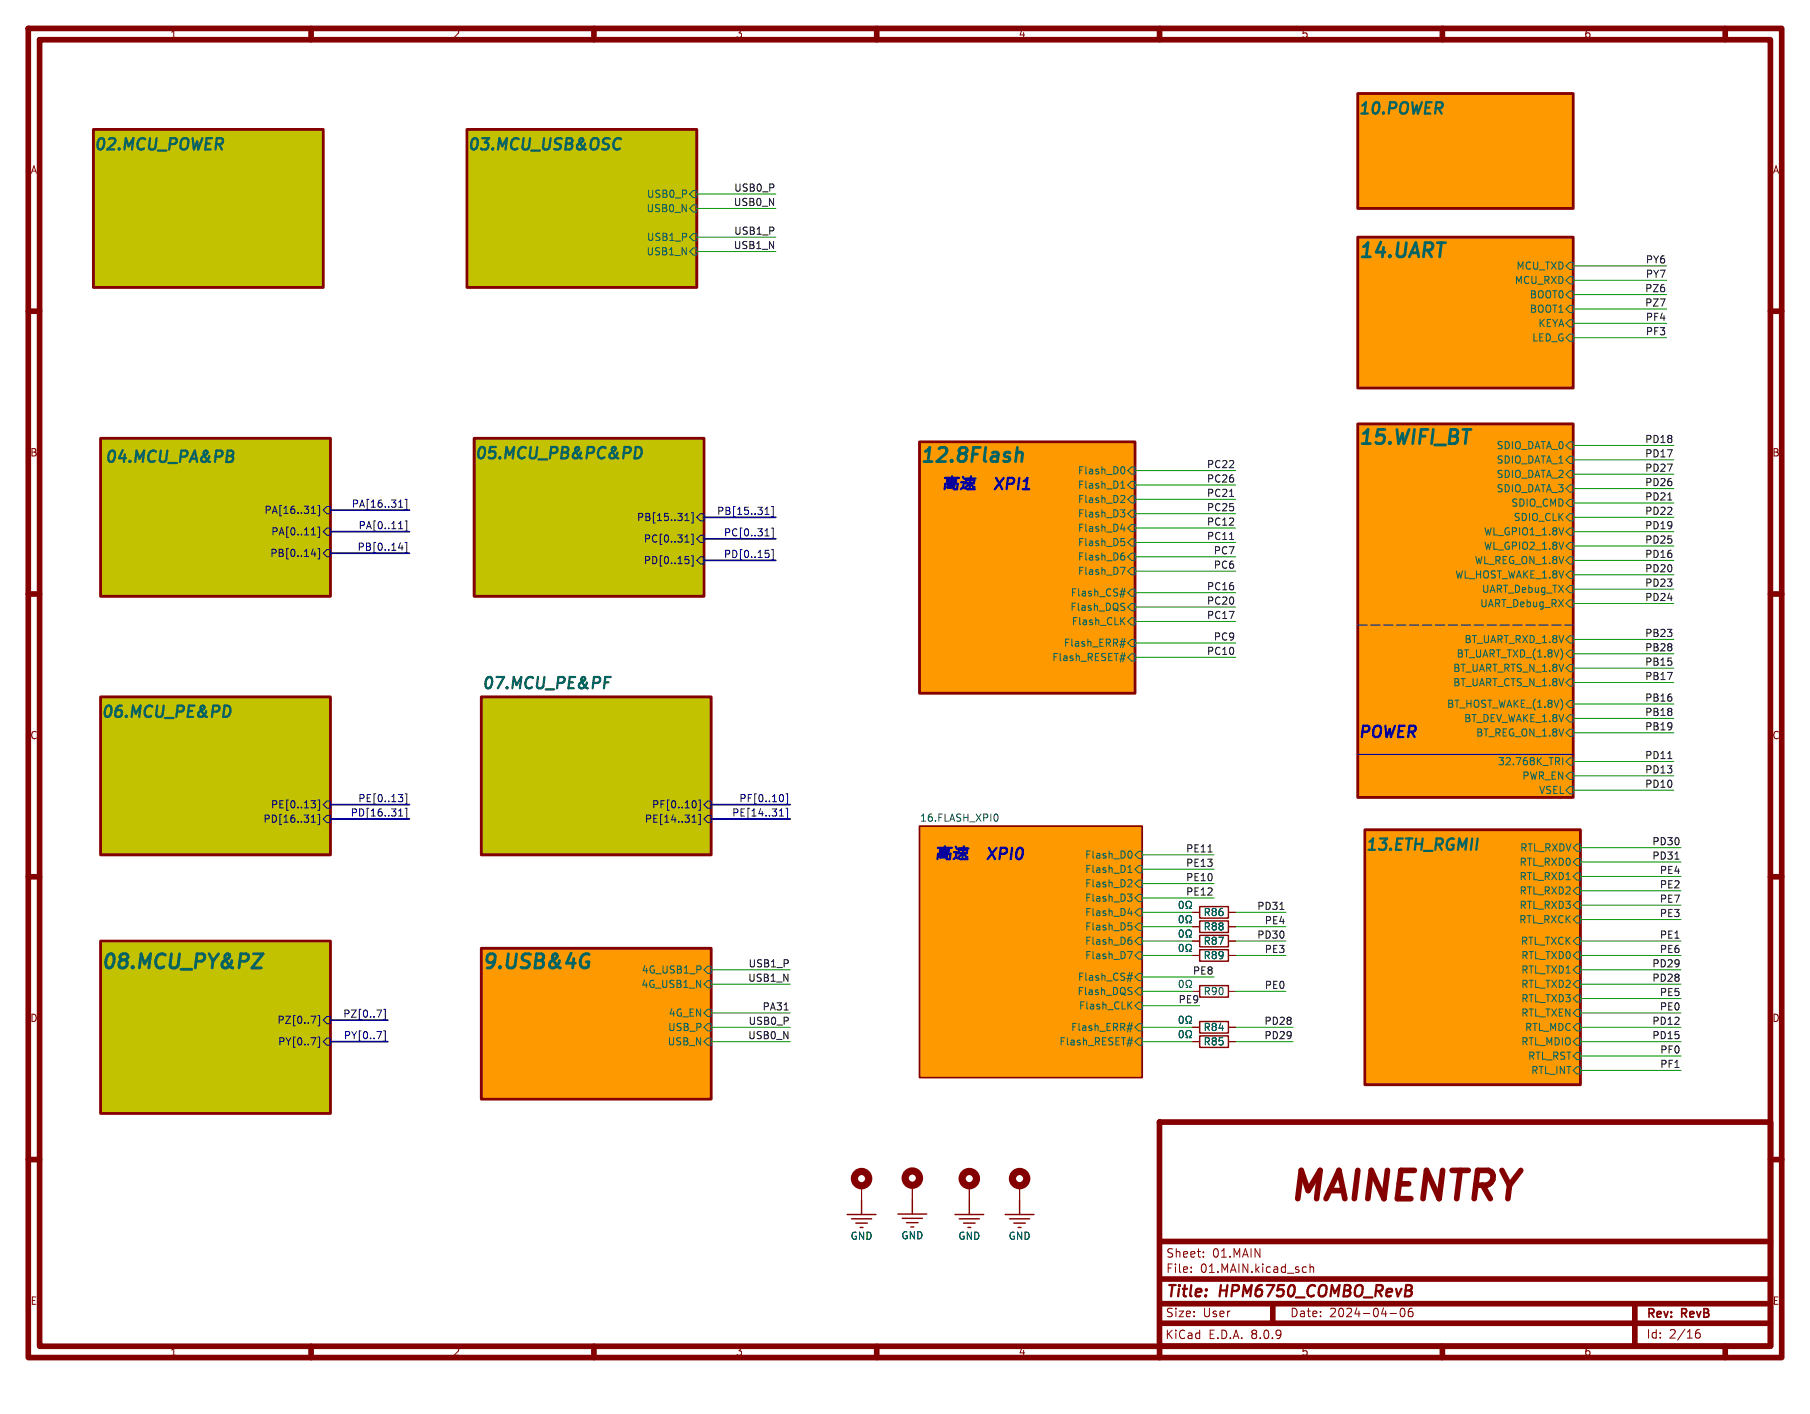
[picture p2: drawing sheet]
<svg xmlns="http://www.w3.org/2000/svg" width="320mm" height="250mm" viewBox="0 0 320 250" stroke-linecap="round" stroke-linejoin="round" font-family="sans-serif">
<g fill="none" stroke="#840000" stroke-width="1">
<path d="M5 5h310v235h-310zM7 7h306v231h-306zM55 5v2M105 5v2M155 5v2M205 5v2M255 5v2M305 5v2M5 55h2M313 55h2M5 105h2M313 105h2"/>
<path d="M5 155h2M313 155h2M205 198.4h108v39.6h-108zM5 205h2M205 219.5h108M313 205h2M55 238v2M105 238v2M155 238v2M205 238v2M205 234h108M205 230.5h108"/>
<path d="M205 226.1h108M225 231v3M255 238v2M289 231v6.5M305 238v2"/>
</g>
<g fill="none" stroke="#840000" stroke-width=".18">
<path d="M210.8 166.4h1.3M210.8 163.9h1.3M210.8 161.3h1.3M210.8 168.9h1.3M210.8 175.3h1.3M217.2 166.4h1.2M217.2 163.9h1.2M217.2 161.3h1.2M217.2 168.9h1.2M217.2 175.3h1.2M210.8 184.2h1.3M210.8 181.6h1.3"/>
<path d="M217.2 184.2h1.2M217.2 181.6h1.2M152.3 209.7v2.5M161.3 209.6v2.5M171.4 209.7v2.5M180.3 209.7v2.5M210.6 224.8v.2M210.6 224.1v.1M212.7 222.1v.2M212.7 221.4v.1M230.5 224l.5 .1M231 224.9l-.5 .1"/>
<path d="M231.6 224.1l.2-.1 .4 .1v.9M231.6 223.5v1.5M245.7 232.2h1.2M247.7 231.5l.2-.2a.81 .81 0 0 1 .6 .6 .81 .81 0 0 1-.3 .8l-.2 .1a.81 .81 0 0 1-.3-1.3zM249.7 231.3a.59 .59 0 0 0-.7 .7v.5l.1 .2 .4 .1 .2-.1 .1-.5-.1-.2-.5-.1-.2 .3M299.7 235.9l.3-.2h.4l.2 .2v.4l-.3 .3-.4-.1-.2-.2M300.4 235.1a.59 .59 0 0 0-.7 .6"/>
</g>
<g fill="#c2c200" stroke="#c2c200" stroke-width=".18">
<path d="M85.1 123.2h40.6v28h-40.6z"/>
<path d="M17.8 123.2h40.6v28h-40.6z"/>
<path d="M16.5 22.9h40.6v27.9h-40.6z"/>
<path d="M82.5 22.9h40.7v27.9h-40.7z"/>
<path d="M17.8 77.5h40.6v27.9h-40.6z"/>
<path d="M83.8 77.5h40.7v27.9h-40.7z"/>
<path d="M17.8 166.4h40.6v30.5h-40.6z"/>
</g>
<g fill="#f90" stroke="#f90" stroke-width=".18">
<path d="M241.3 146.7h38.1v45.1h-38.1z"/>
<path d="M240 41.9h38.1v26.7h-38.1z"/>
<path d="M240 16.5h38.1v20.4h-38.1z"/>
<path d="M162.6 78.1h38.1v44.5h-38.1z"/>
<path d="M85.1 167.7h40.6v26.6h-40.6z"/>
<path d="M162.6 146.1h39.3v44.4h-39.3z"/>
<path d="M240 75h38.1v66h-38.1z"/>
</g>
<g fill="none" stroke="#840000" stroke-width=".5">
<path d="M240 16.5h38.1v20.4h-38.1zM16.5 22.9h40.6v27.9h-40.6zM82.5 22.9h40.7v27.9h-40.7zM240 41.9h38.1v26.7h-38.1zM17.8 77.5h40.6v27.9h-40.6zM83.8 77.5h40.7v27.9h-40.7zM162.6 78.1h38.1v44.5h-38.1zM240 75h38.1v66h-38.1zM17.8 123.2h40.6v28h-40.6zM85.1 123.2h40.6v28h-40.6zM241.3 146.7h38.1v45.1h-38.1zM17.8 166.4h40.6v30.5h-40.6z"/>
<path d="M85.1 167.7h40.6v26.6h-40.6z"/>
</g>
<g fill="none" stroke="#000084" stroke-width=".18">
<path d="M55 90.8h.8M55 94.6h.8M55 98h.8M55.6 97.5v.9M56.2 89.4h.3v1.8h-.3M56.2 93.2h.3v1.8h-.3M56.2 97h.3v1.8h-.3M57.8 89.6h.6v1.2h-.6l-.7-.6zM57.8 93.4h.6v1.2h-.6l-.7-.6zM57.8 97.2h.6v1.3h-.6l-.7-.7zM70.5 93.5h.7M70.5 96.9h.8"/>
<path d="M70.5 89.7h.7M71.1 96.5v.8M71.6 88.3h.3v1.8h-.3M71.6 92.1h.3v1.8h-.3M71.6 95.9h.3v1.8h-.3M121.1 95.9h.7M121.1 92h.7M121.1 98.4h.7M121.2 91.1l.2-.3v1.2M121.6 98.9l.2 .2v.3l-.2 .3M122.2 94.5h.3v1.8h-.3M122.2 90.7h.3v1.8h-.3"/>
<path d="M122.2 98.3h.3v1.8h-.3M123.8 94.6h.7v1.3h-.7l-.6-.6zM123.8 98.5h.7v1.2h-.7l-.6-.6zM123.8 90.8h.7v1.3h-.7l-.6-.6zM135.2 91h.8M135.2 94.8h.8M135.3 97.3h.6M135.4 90l.2-.3v1.3M135.7 97.8l.3 .2v.3l-.3 .3M136.4 89.6h.3v1.8h-.3M136.4 93.4h.3v1.8h-.3M136.4 97.2h.3v1.8h-.3"/>
<path d="M55 141.6h.8l-.5 .5M55 145.4h.8M55.3 144.3l.1-.2v1.3M55.5 142.1l.3 .2v.3l-.3 .2M56.2 141.5h.3v1.8h-.3M56.2 144h.3v1.8h-.3M57.8 141.6h.6v1.3h-.6l-.7-.6zM57.8 144.2h.6v1.2h-.6l-.7-.6zM70.4 140.5h.8l-.4 .5M70.5 144.3h.7M70.7 143.2l.1-.2v1.3M71 141l.2 .2v.3l-.2 .3"/>
<path d="M71.6 140.4h.3v1.8h-.3M71.6 142.9h.3v1.8h-.3M122.4 145.4h.7M122.6 144.3l.1-.2v1.3M122.8 141.6a.79 .79 0 0 1 0 1.2M123.5 141.5h.3v1.8h-.3M123.5 144h.3v1.8h-.3M125.1 141.6h.6v1.3h-.6l-.6-.6zM125.1 144.2h.6v1.2h-.6l-.6-.6zM137.8 144.3h.7M138 143.2l.1-.2v1.3M138.2 140.5a.79 .79 0 0 1 0 1.3"/>
<path d="M138.9 140.4h.3v1.8h-.3M138.9 142.9h.3v1.8h-.3M55 179.7h.8l-.5 1.2M56.2 179.6h.3v1.8h-.3M57.8 179.7h.6v1.3h-.6l-.7-.6zM66.6 178.6h.9l-.6 1.3M67.8 178.5h.3v1.8h-.3M56.2 183.4h.3v1.8h-.3M57.8 183.5h.6v1.3h-.6l-.7-.6zM67.8 182.3h.3v1.8h-.3"/>
</g>
<path d="M109.2 24.4l.6 .2M109.6 26.2l-.4 .2M40.9 79.7a.46 .46 0 0 1 .4 .4 .46 .46 0 0 1-.3 .4M112.4 79h.5a1.08 1.08 0 0 1 .5 1.1 1.08 1.08 0 0 1-.8 .9h-.4zM40.8 80.6l.3 .1a.54 .54 0 0 1-.1 .9M107 119.7h1M40.2 124.8a1.11 1.11 0 0 1 0 1.9M106.9 120.7h.7" fill="none" stroke="#006464" stroke-width=".4"/>
<g fill="none" stroke="#006464" stroke-width=".18">
<path d="M121.9 36.9l.7-.7h.6v1.3h-.6zM122.6 33.7h.6v1.3h-.6l-.7-.7zM121.9 41.9l.7-.6h.6v1.3h-.6zM122.6 43.8h.6v1.3h-.6l-.7-.6zM277.5 46.4h.6v1.3h-.6l-.6-.7zM277.5 48.9h.6v1.3h-.6l-.6-.6zM277.5 59.1h.6v1.3h-.6l-.6-.7zM277.5 56.5h.6v1.3h-.6l-.6-.6zM277.5 54h.6v1.3h-.6l-.6-.7zM277.5 51.5h.6v1.2h-.6l-.6-.6zM277.5 78.1h.6v1.3h-.6l-.6-.6zM198.1 90.1h.8l-.5 .5 .4 .1 .1 .5-.3 .2h-.3"/>
<path d="M198.1 86.3h.8M198.1 93.5h.8M198.2 95.2h.6M198.3 85.4l.2-.3v1.2M198.3 87.6l.4 .1 .2 .3-.8 .9h.8M198.3 95.7h.3l.3 .2-.2 .5-.4 .1M198.4 98.2h.2l.3 .3-.1 .4-.4 .1M198.5 97.8h.2M198.6 82.5a.79 .79 0 0 1 0 1.3M198.7 93.1v.8M200 85.1h.7v1.3h-.7l-.6-.6zM200 90.2h.7v1.3h-.7l-.6-.7z"/>
<path d="M200 87.7h.7v1.2h-.7l-.6-.6zM200 82.6h.7v1.2h-.7l-.6-.6zM200 92.7h.7v1.3h-.7l-.6-.6zM200 97.8h.7v1.3h-.7l-.6-.6zM200 95.3h.7v1.2h-.7l-.6-.6zM277.5 90.8h.6v1.3h-.6l-.6-.6zM277.5 80.7h.6v1.2h-.6l-.6-.6zM277.5 83.2h.6v1.3h-.6l-.6-.7zM277.5 88.3h.6v1.3h-.6l-.6-.7zM277.5 85.8h.6v1.2h-.6l-.6-.6zM277.5 98.5h.6v1.2h-.6l-.6-.6zM277.5 93.4h.6v1.2h-.6l-.6-.6z"/>
<path d="M277.5 95.9h.6v1.3h-.6l-.6-.7zM198 105.1h.9M198 114h.9M198 116.5h.9M198.1 100.3h.8l-.5 1.3M198.1 104.5h.9M198.1 113.4h.9M198.1 116h.9M198.3 109.7l.6 .8M198.7 106.6l.2 .1M198.8 107.4v.4M198.9 104l-.4 1.6"/>
<path d="M198.9 109.2l-.8 .7M198.9 112.9l-.4 1.6M198.9 115.4l-.4 1.7M200 100.4h.7v1.2h-.7l-.6-.6zM200 104.2h.7v1.2h-.7l-.6-.6zM200 106.7h.7v1.3h-.7l-.6-.7zM200 109.2h.7v1.3h-.7l-.6-.6zM200 113.1h.7v1.2h-.7l-.6-.6zM200 115.6h.7v1.3h-.7l-.6-.7zM277.5 101h.6v1.3h-.6l-.6-.7zM277.5 117.5h.6v1.3h-.6l-.6-.7zM277.5 112.4h.6v1.3h-.6l-.6-.6z"/>
<path d="M277.5 115h.6v1.2h-.6l-.6-.6zM277.5 103.5h.6v1.3h-.6l-.6-.6zM277.5 106.1h.6v1.2h-.6l-.6-.6zM275.3 134.6l.4 .6M275.6 134l.1 .2-.1 .4M276.3 134v1.2M277.5 120h.6v1.3h-.6l-.6-.6zM277.5 128.9h.6v1.3h-.6l-.6-.6zM277.5 123.9h.6v1.2h-.6l-.6-.6zM277.5 126.4h.6v1.3h-.6l-.6-.7zM277.5 136.6h.6v1.2h-.6l-.6-.6zM277.5 139.1h.6v1.3h-.6l-.6-.7z"/>
<path d="M277.5 134h.6v1.3h-.6l-.6-.7zM176 143.9a.68 .68 0 0 1 .5 .7 .68 .68 0 0 1-.5 .6M199.3 158.1h.8l-.4 .5 .4 .1v.4l-.2 .3h-.4M199.4 154.3h.7M199.5 153.3l.3-.3v1.3M199.6 155.5l.4 .1 .1 .3-.8 .9h.8M199.8 150.5a.79 .79 0 0 1 0 1.2M201.3 155.6h.6v1.3h-.6l-.6-.7zM201.3 158.1h.6v1.3h-.6l-.6-.6zM201.3 150.5h.6v1.3h-.6l-.6-.6zM201.3 153.1h.6v1.2h-.6l-.6-.6zM208.6 159.5l.2-.1a.68 .68 0 0 1 .4 .6 .68 .68 0 0 1-.4 .6l-.2-.1-.1-.4z"/>
<path d="M278.8 149.3h.6v1.2h-.6l-.7-.6zM278.8 159.4h.6v1.3h-.6l-.7-.7zM278.8 154.3h.6v1.3h-.6l-.7-.6zM278.8 156.9h.6v1.2h-.6l-.7-.6zM278.8 151.8h.6v1.3h-.6l-.7-.7zM125.1 173.4h.6v1.3h-.6l-.6-.7zM125.1 170.8h.6v1.3h-.6l-.6-.6zM125.1 178.5h.6v1.2h-.6l-.6-.6zM199.2 173h.9M199.3 172.5h.9M199.3 168.2h.9l-.6 1.3M199.4 161.5h.8"/>
<path d="M199.5 163.2h.6M199.6 177.7l.5 .7M199.6 163.6h.3l.2 .3-.1 .5h-.4M199.6 166.2h.3l.2 .2v.5l-.5 .1M199.8 165.7h.2M199.9 174.6l.2 .1M200 161v.9M200.1 175.4v.3M200.1 177.1l-.7 .8M200.1 171.9l-.3 1.7M201.3 177.2h.6v1.3h-.6l-.6-.7zM201.3 174.7h.6v1.2h-.6l-.6-.6z"/>
<path d="M201.3 172.1h.6v1.3h-.6l-.6-.7zM201.3 163.2h.6v1.3h-.6l-.6-.6zM201.3 165.8h.6v1.2h-.6l-.6-.6zM201.3 168.3h.6v1.3h-.6l-.6-.7zM201.3 160.7h.6v1.3h-.6l-.6-.7zM208.6 162l.2-.1a.68 .68 0 0 1 .4 .6 .68 .68 0 0 1-.4 .7l-.2-.2-.1-.3zM208.6 164.6l.2-.2a.68 .68 0 0 1 .4 .7 .68 .68 0 0 1-.4 .6l-.2-.1-.1-.4zM208.6 167.1l.2-.1a.68 .68 0 0 1 .4 .6 .68 .68 0 0 1-.4 .6l-.2-.1-.1-.3zM208.6 173.4l.2-.1a.68 .68 0 0 1 .4 .7 .68 .68 0 0 1-.4 .6l-.2-.1-.1-.4zM208.6 179.8l.2-.1a.68 .68 0 0 1 .4 .6 .68 .68 0 0 1-.4 .6l-.2-.1-.1-.3zM209.7 163.2h.3v-.3a.54 .54 0 0 1-.3-.7 .54 .54 0 0 1 .8-.2 .58 .58 0 0 1-.2 .9v.3h.3M209.7 165.7h.3v-.2a.54 .54 0 0 1-.3-.8 .54 .54 0 0 1 .8-.2 .58 .58 0 0 1-.2 1v.2h.3"/>
<path d="M209.7 168.2h.3v-.2a.54 .54 0 0 1-.3-.7 .54 .54 0 0 1 .8-.3 .58 .58 0 0 1-.2 1v.2h.3M209.7 174.6h.3v-.2a.54 .54 0 0 1-.3-.8 .54 .54 0 0 1 .8-.2 .58 .58 0 0 1-.2 1v.2h.3M209.7 160.6h.3v-.2a.54 .54 0 0 1-.3-.8 .54 .54 0 0 1 .8-.2 .58 .58 0 0 1-.2 1v.2h.3M278.8 162h.6v1.2h-.6l-.7-.6zM278.8 178.5h.6v1.2h-.6l-.7-.6zM278.8 173.4h.6v1.3h-.6l-.7-.7zM278.8 170.8h.6v1.3h-.6l-.7-.6zM278.8 175.9h.6v1.3h-.6l-.7-.6zM278.8 168.3h.6v1.3h-.6l-.7-.7zM278.8 165.8h.6v1.2h-.6l-.7-.6zM125.1 181h.6v1.3h-.6l-.6-.7zM125.1 183.5h.6v1.3h-.6l-.6-.6z"/>
<path d="M199.2 184.5h.9M199.2 181.9h.9M199.3 183.9h.9M199.3 181.4h.9M200.1 183.4l-.3 1.6M200.1 180.8l-.3 1.7M201.3 183.5h.6v1.3h-.6l-.6-.6zM201.3 181h.6v1.3h-.6l-.6-.7zM208.6 182.3l.2-.1a.68 .68 0 0 1 .4 .6 .68 .68 0 0 1-.4 .7l-.2-.1-.1-.4zM209.7 183.5h.3v-.3a.54 .54 0 0 1-.3-.7 .54 .54 0 0 1 .8-.2 .58 .58 0 0 1-.2 .9v.3h.3M209.7 180.9h.3v-.2a.54 .54 0 0 1-.3-.7 .54 .54 0 0 1 .8-.3 .58 .58 0 0 1-.2 1v.2h.3M278.8 181h.6v1.3h-.6l-.7-.7z"/>
<path d="M278.8 183.5h.6v1.3h-.6l-.7-.6zM278.8 186.1h.6v1.3h-.6l-.7-.7zM278.8 188.6h.6v1.3h-.6l-.7-.6z"/>
</g>
<path d="M179.9 79.1l-.4 2.5M179.7 80.2a.62 .62 0 0 1 1.1 .1l-.2 1.3M44.8 168.6h1.7l-2 2.5h1.7M103.6 168.6l.6 .2M103.6 170.1h.5l-.1 .8-.5 .2" fill="none" stroke="#006464" stroke-width=".5"/>
<path d="M162.6 146.1h39.3v44.4h-39.3z" fill="none" stroke="#840000" stroke-width=".3"/>
<g fill="none" stroke="#840000" stroke-width=".25">
<path d="M212.1 165.4h5.1v2h-5.1zM212.1 162.8h5.1v2.1h-5.1zM212.1 160.3h5.1v2h-5.1zM212.1 167.9h5.1v2.1h-5.1zM212.1 174.3h5.1v2h-5.1zM212.1 183.2h5.1v2h-5.1zM212.1 180.6h5.1v2.1h-5.1zM149.8 214.7h5.1M150.5 215.5h3.6M151.3 216.3h2M152.1 217h.5M152.3 212.2v2.5"/>
<path d="M158.7 214.7h5.1M159.5 215.4h3.6M160.3 216.2h2M161 216.9h.5M161.3 212.1v2.6M168.8 214.7h5.1M169.6 215.5h3.5M170.3 216.3h2.1M171.1 217h.5M171.4 212.2v2.5M177.7 214.7h5.1M178.5 215.5h3.5"/>
<path d="M179.2 216.3h2.1M180 217h.5M180.3 212.2v2.5"/>
</g>
<g fill="none" stroke="#840000" stroke-width="1.3">
<circle cx="152.3" cy="208.4" r="1.27"/>
<circle cx="161.3" cy="208.3" r="1.27"/>
<circle cx="171.4" cy="208.4" r="1.27"/>
<circle cx="180.3" cy="208.4" r="1.27"/>
</g>
<path d="M217.4 87.8h.7M217.4 95.4h.7M294.8 88.4h.8M294.8 134.1h.8M213.6 150.6h.7M296.1 151.9h.7M138.6 178.6h.8M226.3 160.8h.7" fill="none" stroke="#0f0f0f" stroke-width=".18"/>
<g fill="none" stroke="#0000c2" stroke-width=".4">
<path d="M167 86.5l.1-.9h2.2l-.1 .9h-.6M167.1 84.5h2.4M167.5 84.8h1.5v.4h-1.5zM167.6 85.8h1.1v.4h-1.2zM168.3 84.2v.3M169.9 85.3h.5l-.1 .8-.4 .4M170.2 86.2l.9 .3h1.2M170.2 84.3l.3 .4M170.8 84.6h1.7M170.8 86.1l.7-.6 .6 .6h.2M170.8 84.9h1.5l-.1 .6h-1.4zM171.7 84.2l-.3 2.1"/>
<path d="M176.1 84.5l1.1 2M177.4 84.5l-1.5 2M178.1 85.6h.7a.55 .55 0 0 0 .5-.5 .55 .55 0 0 0-.3-.6h-.8l-.2 2M180.2 84.5l-.2 2M180.8 86.5h1.2M181 85.1l.6-.6-.2 2M165.7 151.9l.2-.9h2.1l-.1 .9h-.5M165.8 149.9h2.5M166.2 150.2h1.6l-.1 .4h-1.5zM166.3 151.2h1.1v.4h-1.2zM167.1 149.6l-.1 .3M168.6 150.7h.5l-.1 .8-.4 .4"/>
<path d="M168.9 151.6l.9 .3h1.3M169 149.7l.2 .4M169.5 150h1.7M169.5 151.5l.7-.6 .6 .6h.2M169.6 150.3h1.4l-.1 .6h-1.4zM170.4 149.6l-.3 2.1M174.8 149.9l1.1 2M176.2 149.9l-1.6 2M176.8 151h.8a.55 .55 0 0 0 .4-.5 .55 .55 0 0 0-.3-.6h-.8l-.2 2M178.9 149.9l-.2 2M180 150.1a.46 .46 0 0 1 .4-.2 .46 .46 0 0 1 .4 .4 1.15 1.15 0 0 1-.8 1.6l-.2-.1a1.54 1.54 0 0 1 .2-1.7z"/>
</g>
<path d="M240 133.4h38.1" fill="none" stroke="#0000c2" stroke-width=".18"/>
<path d="M240 110.5h38.1" fill="none" stroke="#0000c2" stroke-width=".18" stroke-dasharray="1.7 .6"/>
<path d="M58.4 94h14M58.4 90.2h14M58.4 97.8h14M124.5 91.5h12.7M124.5 99.1h12.7M124.5 95.3h12.7M58.4 144.8h14M58.4 142.3h14M125.7 144.8h14M125.7 142.3h14M58.4 184.2h10.2M58.4 180.4h10.2" fill="none" stroke="#000084" stroke-width=".3"/>
<g fill="none" stroke="#009600" stroke-width=".18">
<path d="M123.2 34.3h14M123.2 36.9h14M123.2 41.9h14M123.2 44.5h14M278.1 57.2h16.5M278.1 59.7h16.5M278.1 52.1h16.5M278.1 49.6h16.5M278.1 47h16.5M278.1 54.6h16.5M278.1 78.8h17.8M200.7 85.8h17.7"/>
<path d="M200.7 83.2h17.7M200.7 88.3h17.7M200.7 93.4h17.7M200.7 90.8h17.7M200.7 95.9h17.7M200.7 98.5h17.7M278.1 96.5h17.8M278.1 81.3h17.8M278.1 94h17.8M278.1 83.8h17.8M278.1 88.9h17.8M278.1 86.4h17.8"/>
<path d="M278.1 99.1h17.8M278.1 91.5h17.8M200.7 107.3h17.7M200.7 109.9h17.7M200.7 113.7h17.7M200.7 104.8h17.7M200.7 101h17.7M200.7 116.2h17.7M278.1 113.1h17.8M278.1 115.6h17.8M278.1 118.1h17.8M278.1 101.6h17.8"/>
<path d="M278.1 106.7h17.8M278.1 104.2h17.8M278.1 120.7h17.8M278.1 129.6h17.8M278.1 124.5h17.8M278.1 127h17.8M278.1 139.7h17.8M278.1 137.2h17.8M278.1 134.6h17.8M201.9 151.2h12.7M201.9 158.8h12.7M201.9 153.7h12.7"/>
<path d="M201.9 156.2h12.7M279.4 152.4h17.8M279.4 149.9h17.8M279.4 155h17.8M279.4 157.5h17.8M125.7 179.1h14M125.7 171.5h14M125.7 174h14M201.9 166.4h8.9M201.9 163.9h8.9M201.9 161.3h8.9M201.9 177.8h10.2"/>
<path d="M201.9 168.9h8.9M201.9 172.7h12.7M201.9 175.3h8.9M218.4 166.4h8.9M218.4 163.9h8.9M218.4 161.3h8.9M218.4 168.9h8.9M218.4 175.3h8.9M279.4 179.1h17.8M279.4 166.4h17.8M279.4 171.5h17.8M279.4 168.9h17.8"/>
<path d="M279.4 160h17.8M279.4 162.6h17.8M279.4 174h17.8M279.4 176.6h17.8M125.7 184.2h14M125.7 181.6h14M201.9 184.2h8.9M201.9 181.6h8.9M218.4 184.2h10.2M218.4 181.6h10.2M279.4 186.7h17.8M279.4 189.3h17.8"/>
<path d="M279.4 184.2h17.8M279.4 181.6h17.8"/>
</g>
<text font-size="7" fill="#840000" x="227.6" y="213.7">MAINENTRY</text>
<g font-size="3.5" fill="#006464">
<text x="240" y="45.7">14.UART</text>
<text x="162.6" y="81.9">12.8Flash</text>
<text x="240" y="78.8">15.WIFI_BT</text>
<text x="17.8" y="171.5">08.MCU_PY&amp;PZ</text>
<text x="85.1" y="171.5">9.USB&amp;4G</text>
</g>
<g font-size="2.8" fill="#006464">
<text x="240" y="20.3">10.POWER</text>
<text x="16.5" y="26.7">02.MCU_POWER</text>
<text x="82.5" y="26.7">03.MCU_USB&amp;OSC</text>
<text x="18.4" y="81.9">04.MCU_PA&amp;PB</text>
<text x="83.8" y="81.3">05.MCU_PB&amp;PC&amp;PD</text>
<text x="85.1" y="122">07.MCU_PE&amp;PF</text>
<text x="17.8" y="127">06.MCU_PE&amp;PD</text>
<text x="241.3" y="150.5">13.ETH_RGMII</text>
</g>
<text font-size="2.8" fill="#0000c2" x="240" y="130.6">POWER</text>
<g font-size="2.8" fill="#840000">
<text x="206" y="229.9">Title:</text>
<text x="215.7" y="229.9">HPM6750_COMBO_RevB</text>
</g>
<g font-size="2.1" fill="#840000">
<text x="206.1" y="225.3">File:</text>
<text x="206.1" y="222.6">Sheet:</text>
<text x="212.2" y="225.3">01.MAIN.kicad_sch</text>
<text x="214.3" y="222.6">01.MAIN</text>
<text x="206" y="233.1">Size:</text>
<text x="212.7" y="233.1">User</text>
<text x="228" y="233.1">Date:</text>
<text x="235" y="233.1">2024-04-06</text>
<text x="291" y="233.4">Rev:</text>
<text x="297.4" y="233.4">RevB</text>
<text x="205.9" y="237">KiCad</text>
<text x="213.6" y="237">E.D.A.</text>
<text x="221.2" y="237">8.0.9</text>
<text x="291" y="236.9">Id:</text>
<text x="295.1" y="236.9">2/16</text>
</g>
<g font-size="1.8" fill="#840000">
<text x="30" y="6.9">1</text>
<text x="80" y="6.9">2</text>
<text x="130" y="6.9">3</text>
<text x="180" y="6.9">4</text>
<text x="230" y="6.9">5</text>
<text x="280" y="6.9">6</text>
<text x="5.3" y="30.9">A</text>
<text x="313.3" y="30.9">A</text>
<text x="5.3" y="80.9">B</text>
<text x="313.2" y="80.9">B</text>
<text x="5.3" y="130.9">C</text>
<text x="313.2" y="130.9">C</text>
<text x="5.3" y="180.9">D</text>
<text x="313.2" y="180.9">D</text>
<text x="5.3" y="230.9">E</text>
<text x="313.3" y="230.9">E</text>
<text x="30" y="239.9">1</text>
<text x="80" y="239.9">2</text>
<text x="130" y="239.9">3</text>
<text x="180" y="239.9">4</text>
<text x="230" y="239.9">5</text>
<text x="280" y="239.9">6</text>
</g>
<g font-size="1.8" fill="#006464">
<text x="114.3" y="35.2">USB0_P</text>
<text x="114.2" y="37.7">USB0_N</text>
<text x="114.2" y="45.3">USB1_N</text>
<text x="114.3" y="42.8">USB1_P</text>
<text x="268" y="47.9">MCU_TXD</text>
<text x="267.7" y="50.4">MCU_RXD</text>
<text x="270.4" y="53">BOOT0</text>
<text x="270.4" y="55.5">BOOT1</text>
<text x="271.9" y="58">KEYA</text>
<text x="270.8" y="60.6">LED_G</text>
<text x="264.5" y="82.2">SDIO_DATA_1</text>
<text x="264.5" y="79.6">SDIO_DATA_0</text>
<text x="190.5" y="86.6">Flash_D1</text>
<text x="190.5" y="89.2">Flash_D2</text>
<text x="190.5" y="84.1">Flash_D0</text>
<text x="264.5" y="84.7">SDIO_DATA_2</text>
<text x="264.5" y="87.2">SDIO_DATA_3</text>
<text x="267.1" y="89.8">SDIO_CMD</text>
<text x="190.5" y="91.7">Flash_D3</text>
<text x="190.5" y="94.2">Flash_D4</text>
<text x="262.3" y="94.9">WL_GPIO1_1.8V</text>
<text x="267.5" y="92.3">SDIO_CLK</text>
<text x="190.5" y="99.3">Flash_D6</text>
<text x="190.5" y="101.9">Flash_D7</text>
<text x="190.5" y="96.8">Flash_D5</text>
<text x="260.6" y="99.9">WL_REG_ON_1.8V</text>
<text x="262.3" y="97.4">WL_GPIO2_1.8V</text>
<text x="189.2" y="105.7">Flash_CS#</text>
<text x="257.2" y="102.5">WL_HOST_WAKE_1.8V</text>
<text x="261.6" y="107.6">UART_Debug_RX</text>
<text x="261.9" y="105">UART_Debug_TX</text>
<text x="189.1" y="108.2">Flash_DQS</text>
<text x="189.4" y="110.7">Flash_CLK</text>
<text x="258.8" y="113.9">BT_UART_RXD_1.8V</text>
<text x="185.9" y="117.1">Flash_RESET#</text>
<text x="188" y="114.6">Flash_ERR#</text>
<text x="256.8" y="119">BT_UART_RTS_N_1.8V</text>
<text x="257.4" y="116.5">BT_UART_TXD_(1.8V)</text>
<text x="255.7" y="125.3">BT_HOST_WAKE_(1.8V)</text>
<text x="256.8" y="121.5">BT_UART_CTS_N_1.8V</text>
<text x="258.7" y="127.9">BT_DEV_WAKE_1.8V</text>
<text x="260.9" y="130.4">BT_REG_ON_1.8V</text>
<text x="264.7" y="135.5">32.768K_TRI</text>
<text x="269" y="138">PWR_EN</text>
<text x="272" y="140.6">VSEL</text>
<text x="162.6" y="145.4">16.FLASH_XPI0</text>
<text x="191.7" y="152">Flash_D0</text>
<text x="191.7" y="154.6">Flash_D1</text>
<text x="268.5" y="155.8">RTL_RXD1</text>
<text x="268.5" y="153.3">RTL_RXD0</text>
<text x="268.7" y="150.7">RTL_RXDV</text>
<text x="191.7" y="157.1">Flash_D2</text>
<text x="191.7" y="159.6">Flash_D3</text>
<text x="268.5" y="160.9">RTL_RXD3</text>
<text x="268.5" y="158.4">RTL_RXD2</text>
<text x="191.7" y="164.7">Flash_D5</text>
<text x="191.7" y="167.3">Flash_D6</text>
<text x="191.7" y="162.2">Flash_D4</text>
<text x="212.7" y="167.3">R87</text>
<text x="212.7" y="164.7">R88</text>
<text x="212.7" y="162.2">R86</text>
<text x="268.5" y="163.4">RTL_RXCK</text>
<text x="268.8" y="167.3">RTL_TXCK</text>
<text x="113.4" y="172.3">4G_USB1_P</text>
<text x="190.5" y="173.6">Flash_CS#</text>
<text x="191.7" y="169.8">Flash_D7</text>
<text x="212.7" y="169.8">R89</text>
<text x="268.8" y="172.3">RTL_TXD1</text>
<text x="268.8" y="169.8">RTL_TXD0</text>
<text x="113.3" y="174.9">4G_USB1_N</text>
<text x="118.1" y="180">4G_EN</text>
<text x="190.4" y="176.1">Flash_DQS</text>
<text x="190.7" y="178.7">Flash_CLK</text>
<text x="212.7" y="176.1">R90</text>
<text x="268.8" y="180">RTL_TXEN</text>
<text x="268.8" y="174.9">RTL_TXD2</text>
<text x="268.8" y="177.4">RTL_TXD3</text>
<text x="118" y="185">USB_N</text>
<text x="118" y="182.5">USB_P</text>
<text x="187.2" y="185">Flash_RESET#</text>
<text x="189.3" y="182.5">Flash_ERR#</text>
<text x="212.7" y="185">R85</text>
<text x="212.7" y="182.5">R84</text>
<text x="268.8" y="185">RTL_MDIO</text>
<text x="269.5" y="182.5">RTL_MDC</text>
<text x="270.1" y="187.6">RTL_RST</text>
<text x="270.6" y="190.1">RTL_INT</text>
<text x="150.3" y="219.4">GND</text>
<text x="159.3" y="219.3">GND</text>
<text x="169.3" y="219.4">GND</text>
<text x="178.2" y="219.4">GND</text>
</g>
<g font-size="1.8" fill="#0f0f0f">
<text x="129.7" y="34">USB0_P</text>
<text x="129.6" y="36.5">USB0_N</text>
<text x="129.7" y="41.6">USB1_P</text>
<text x="129.6" y="44.1">USB1_N</text>
<text x="290.9" y="46.7">PY6</text>
<text x="290.7" y="51.7">PZ6</text>
<text x="290.9" y="49.2">PY7</text>
<text x="290.7" y="54.3">PZ7</text>
<text x="290.9" y="59.4">PF3</text>
<text x="290.9" y="56.8">PF4</text>
<text x="213.3" y="82.9">PC22</text>
<text x="290.7" y="83.5">PD27</text>
<text x="290.7" y="81">PD17</text>
<text x="290.7" y="78.4">PD18</text>
<text x="213.3" y="87.9">PC21</text>
<text x="213.3" y="85.4">PC26</text>
<text x="290.7" y="86">PD26</text>
<text x="290.7" y="88.6">PD21</text>
<text x="213.3" y="90.5">PC25</text>
<text x="213.3" y="95.6">PC11</text>
<text x="213.3" y="93">PC12</text>
<text x="290.7" y="93.7">PD19</text>
<text x="290.7" y="91.1">PD22</text>
<text x="214.5" y="98.1">PC7</text>
<text x="214.5" y="100.6">PC6</text>
<text x="290.7" y="96.2">PD25</text>
<text x="290.7" y="98.7">PD16</text>
<text x="290.7" y="101.3">PD20</text>
<text x="213.3" y="107">PC20</text>
<text x="213.3" y="104.5">PC16</text>
<text x="290.7" y="106.4">PD24</text>
<text x="290.7" y="103.8">PD23</text>
<text x="213.3" y="109.5">PC17</text>
<text x="214.5" y="113.3">PC9</text>
<text x="290.7" y="112.7">PB23</text>
<text x="213.3" y="115.9">PC10</text>
<text x="290.7" y="117.8">PB15</text>
<text x="290.7" y="115.2">PB28</text>
<text x="290.7" y="124.1">PB16</text>
<text x="290.7" y="120.3">PB17</text>
<text x="290.7" y="126.7">PB18</text>
<text x="290.7" y="129.2">PB19</text>
<text x="290.7" y="136.8">PD13</text>
<text x="290.7" y="134.3">PD11</text>
<text x="290.7" y="139.4">PD10</text>
<text x="292" y="149.5">PD30</text>
<text x="209.6" y="153.3">PE13</text>
<text x="209.6" y="150.8">PE11</text>
<text x="209.6" y="155.9">PE10</text>
<text x="292" y="152.1">PD31</text>
<text x="293.3" y="154.6">PE4</text>
<text x="209.6" y="158.4">PE12</text>
<text x="222.2" y="161">PD31</text>
<text x="293.3" y="159.7">PE7</text>
<text x="293.3" y="157.2">PE2</text>
<text x="222.2" y="166">PD30</text>
<text x="223.5" y="163.5">PE4</text>
<text x="293.3" y="166">PE1</text>
<text x="293.3" y="162.2">PE3</text>
<text x="132.2" y="173.7">USB1_N</text>
<text x="132.2" y="171.1">USB1_P</text>
<text x="210.8" y="172.4">PE8</text>
<text x="223.5" y="168.6">PE3</text>
<text x="292" y="171.1">PD29</text>
<text x="292" y="173.7">PD28</text>
<text x="293.3" y="168.6">PE6</text>
<text x="134.7" y="178.7">PA31</text>
<text x="208.3" y="177.5">PE9</text>
<text x="223.5" y="174.9">PE0</text>
<text x="293.3" y="178.7">PE0</text>
<text x="293.3" y="176.2">PE5</text>
<text x="132.2" y="183.8">USB0_N</text>
<text x="132.2" y="181.3">USB0_P</text>
<text x="223.4" y="181.3">PD28</text>
<text x="223.4" y="183.8">PD29</text>
<text x="292" y="183.8">PD15</text>
<text x="292" y="181.3">PD12</text>
<text x="293.4" y="188.9">PF1</text>
<text x="293.4" y="186.4">PF0</text>
</g>
<g font-size="1.8" fill="#000084">
<text x="62.1" y="89.8">PA[16..31]</text>
<text x="46.7" y="91.1">PA[16..31]</text>
<text x="47.9" y="94.9">PA[0..11]</text>
<text x="63.3" y="93.7">PA[0..11]</text>
<text x="112.5" y="92.3">PB[15..31]</text>
<text x="126.7" y="91.1">PB[15..31]</text>
<text x="127.9" y="94.9">PC[0..31]</text>
<text x="47.7" y="98.7">PB[0..14]</text>
<text x="63.1" y="97.5">PB[0..14]</text>
<text x="113.7" y="96.1">PC[0..31]</text>
<text x="113.7" y="99.9">PD[0..15]</text>
<text x="127.9" y="98.7">PD[0..15]</text>
<text x="47.8" y="143.1">PE[0..13]</text>
<text x="63.2" y="141.9">PE[0..13]</text>
<text x="115.2" y="143.1">PF[0..10]</text>
<text x="130.6" y="141.9">PF[0..10]</text>
<text x="46.5" y="145.7">PD[16..31]</text>
<text x="61.9" y="144.5">PD[16..31]</text>
<text x="113.9" y="145.7">PE[14..31]</text>
<text x="129.3" y="144.5">PE[14..31]</text>
<text x="49" y="181.2">PZ[0..7]</text>
<text x="49.1" y="185">PY[0..7]</text>
<text x="60.6" y="180">PZ[0..7]</text>
<text x="60.7" y="183.8">PY[0..7]</text>
</g>
</svg>
